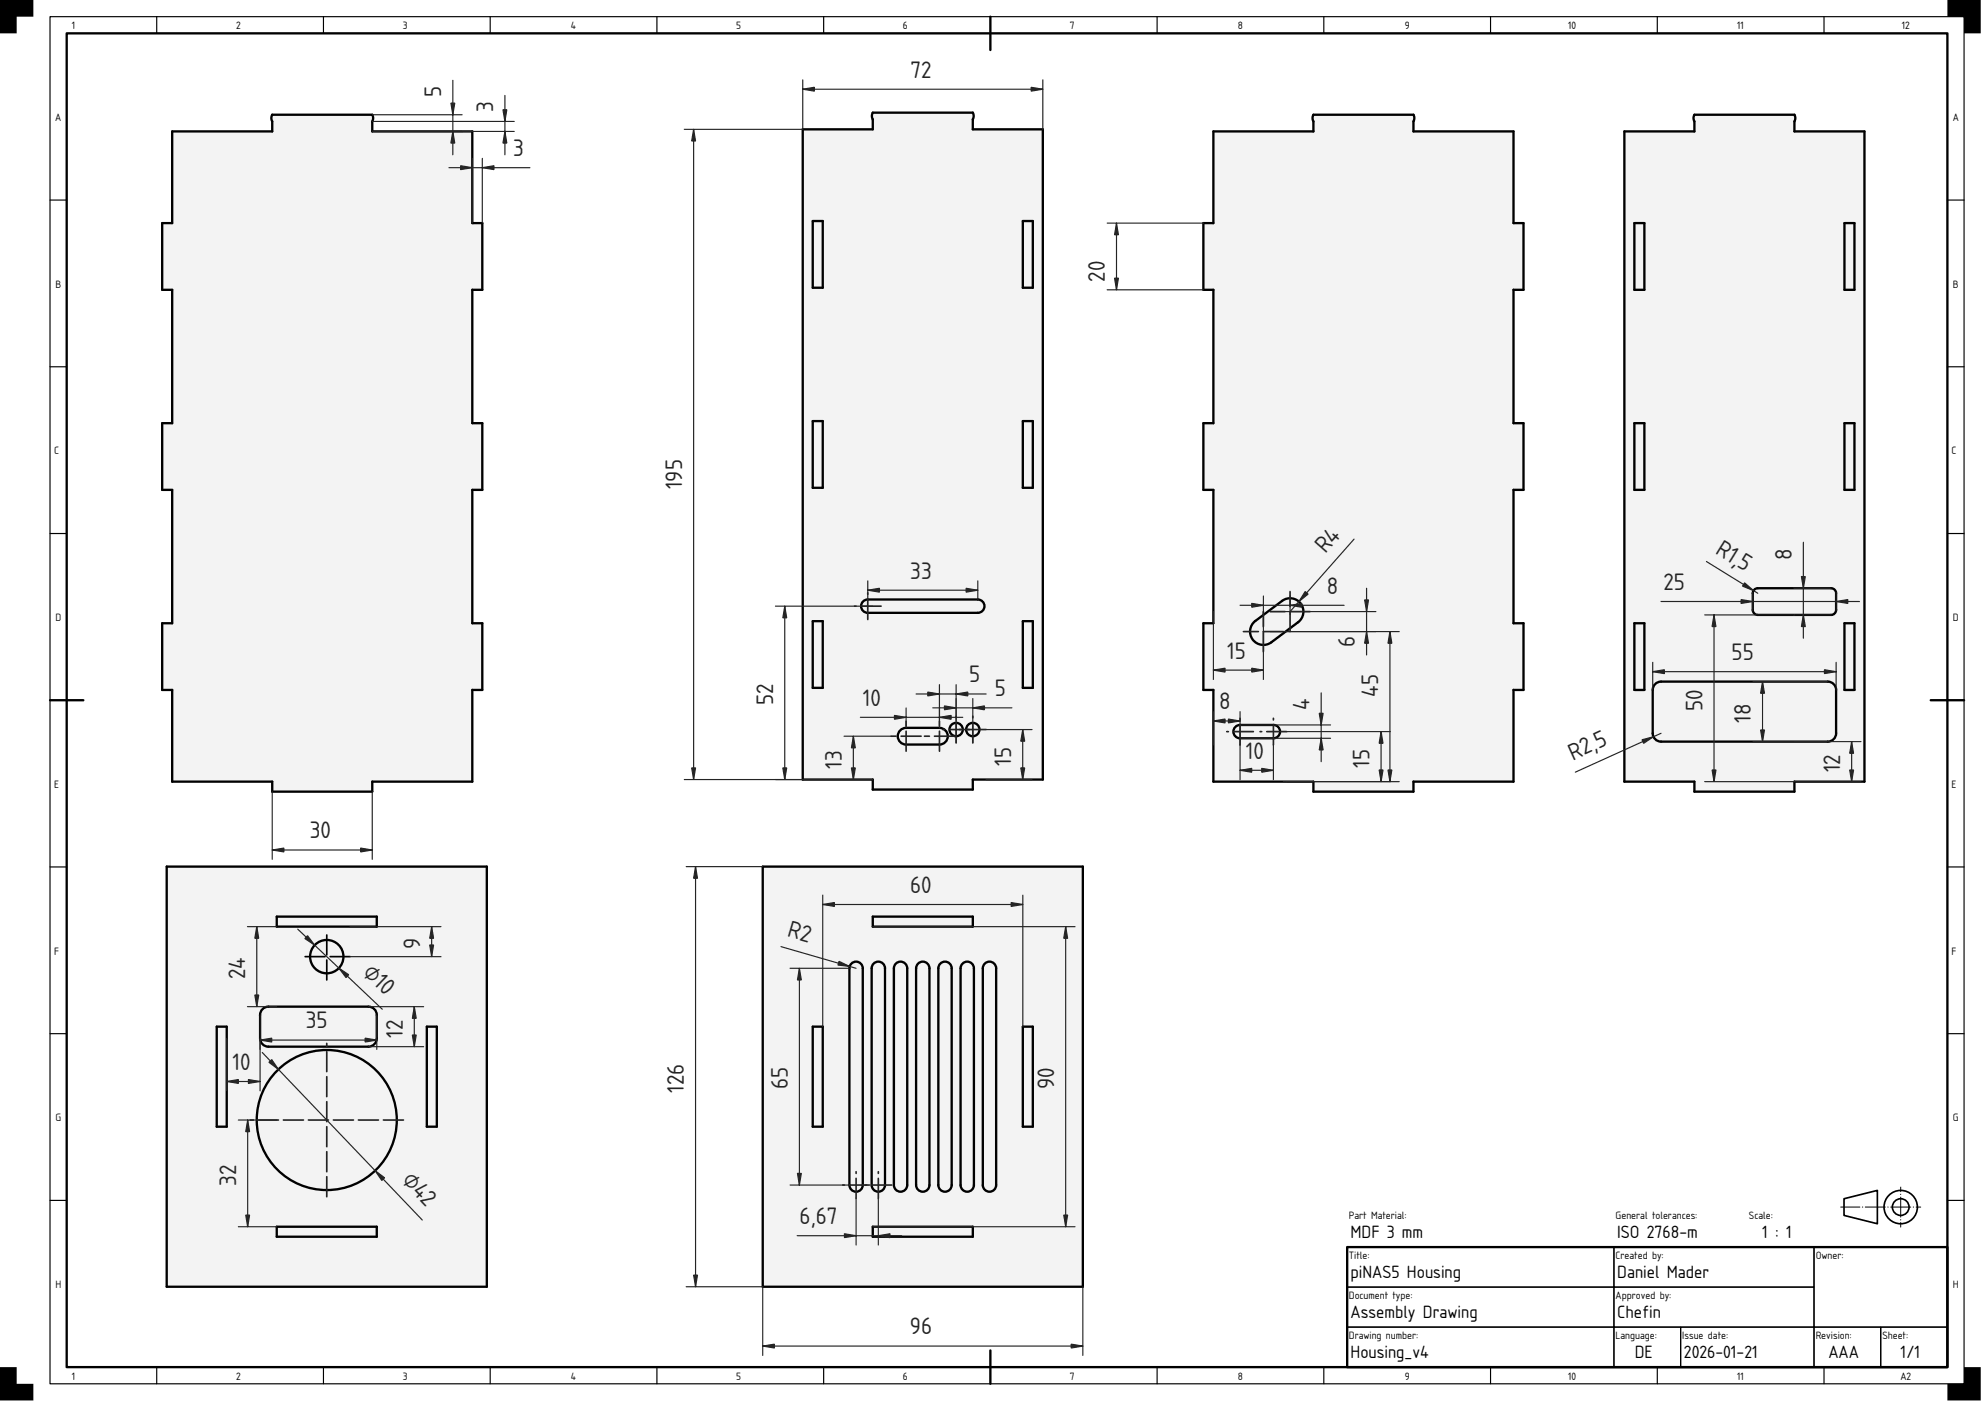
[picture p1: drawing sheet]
<svg xmlns="http://www.w3.org/2000/svg" width="594mm" height="420mm" viewBox="0 0 594 420" stroke-linecap="round" stroke-linejoin="round" font-family="sans-serif">
<path d="M20 10h564v400h-564zM297 5v10M15 210h10M579 210h10M404 374h180v36h-180zM297 405v10" fill="none" stroke="#000" stroke-width=".7"/>
<g fill="none" stroke="#000" stroke-width=".35">
<path d="M15 5h574v410h-574zM47 5v5M97 5v5M147 5v5M197 5v5M247 5v5M347 5v5M397 5v5M447 5v5M497 5v5M547 5v5M15 60h5"/>
<path d="M584 60h5M15 110h5M584 110h5M15 160h5M584 160h5M15 260h5M584 260h5M15 310h5M584 310h5M15 360h5M404 374h80v12h-80zM484 374h60v12h-60z"/>
<path d="M544 374h40v24h-40zM584 360h5M404 398h80v12h-80zM404 386h80v12h-80zM484 398h20v12h-20zM484 386h60v12h-60zM504 398h40v12h-40zM544 398h20v12h-20zM564 398h20v12h-20zM47 410v5M97 410v5M147 410v5"/>
<path d="M197 410v5M247 410v5M347 410v5M397 410v5M447 410v5M497 410v5M547 410v5"/>
</g>
<path d="M0 0h10v5h-5v5h-5zM584 0h10v10h-5v-5h-5zM0 410h5v5h5v5h-10zM584 415h5v-5h5v10h-10z" fill="#000"/>
<g fill="none" stroke="#000" stroke-width=".5">
<path d="M553 359.5l10-2.5v10l-10-2.5z"/>
<circle cx="570" cy="362" r="5"/>
<circle cx="570" cy="362" r="2.5"/>
</g>
<path d="M552 362h24" fill="none" stroke="#000" stroke-width=".3" stroke-dasharray="6 .8 .1 .8" stroke-dashoffset=".3"/>
<path d="M570 368v-12" fill="none" stroke="#000" stroke-width=".3" stroke-dasharray="6 .8 .1 .8" stroke-dashoffset="4.6"/>
<g fill="#f1f3f5">
<path d="M240.7 38.8h21v-3l-.2-1.2 .2-.8h30l.3 .8-.3 1.2v3h21v195h-21v3h-30v-3h-21z" fill-rule="evenodd"/>
<path d="M258.8 180.4l1.4-.6h33a2 2 0 0 1 2 2 2 2 0 0 1-2 2h-33a2 2 0 0 1-1.8-1.2 2 2 0 0 1 .4-2.2z" fill-rule="evenodd"/>
<path d="M260.2 179.8h33a2 2 0 0 1 2 2 2 2 0 0 1-2 2h-33z" fill-rule="evenodd"/>
<path d="M270.2 218.8l1.5-.5h10l1.5 .5h1.5a2 2 0 0 1 2-2 2 2 0 0 1 2 2h1a2 2 0 0 1 2.9-1.8 2 2 0 0 1 .4 3.3 2 2 0 0 1-3.2-1l-.1-.5h-1a2 2 0 0 1-2 2 2 2 0 0 1-2-2h-1.5a2.5 2.5 0 0 1 .9 2.8 2.5 2.5 0 0 1-2.4 1.7h-10a2.5 2.5 0 0 1-2.3-1.7 2.5 2.5 0 0 1 .8-2.8z" fill-rule="evenodd"/>
<path d="M306.7 66.3h3v20h-3z" fill-rule="evenodd"/>
<path d="M243.7 66.3h3v20h-3z" fill-rule="evenodd"/>
<path d="M243.7 126.3h3v20h-3z" fill-rule="evenodd"/>
<path d="M243.7 186.3h3v20h-3z" fill-rule="evenodd"/>
<path d="M306.7 126.3h3v20h-3z" fill-rule="evenodd"/>
<path d="M306.7 186.3h3v20h-3z" fill-rule="evenodd"/>
<path d="M271.7 218.3h10v5h-10z" fill-rule="evenodd"/>
<path d="M281.7 218.3a2.5 2.5 0 0 1 2.5 2.5h-2.5z" fill-rule="evenodd"/>
<path d="M281.7 220.8h2.5a2.5 2.5 0 0 1-2.5 2.5z" fill-rule="evenodd"/>
<path d="M270.2 218.8l1.5-.5v2.5h-2.5a2.5 2.5 0 0 1 1-2z" fill-rule="evenodd"/>
<path d="M269.2 220.8h2.5v2.5a2.5 2.5 0 0 1-2.5-2.5z" fill-rule="evenodd"/>
<path d="M291.7 218.8h2a2 2 0 0 1-2 2z" fill-rule="evenodd"/>
<path d="M284.7 218.8h2v2a2 2 0 0 1-2-2z" fill-rule="evenodd"/>
<path d="M291.7 216.8a2 2 0 0 1 2 2h-2z" fill-rule="evenodd"/>
<path d="M289.7 218.8h2v2a2 2 0 0 1-2-2z" fill-rule="evenodd"/>
<path d="M258.8 180.4l1.4-.6v2h-2z" fill-rule="evenodd"/>
<path d="M285.3 217.4l1.4-.6v2h-2z" fill-rule="evenodd"/>
<path d="M286.7 218.8h2a2 2 0 0 1-2 2z" fill-rule="evenodd"/>
<path d="M286.7 216.8a2 2 0 0 1 2 2h-2z" fill-rule="evenodd"/>
<path d="M258.2 181.8h2v2a2 2 0 0 1-2-2z" fill-rule="evenodd"/>
<path d="M290.3 217.4l1.4-.6v2h-2z" fill-rule="evenodd"/>
</g>
<g fill="none" stroke="#000" stroke-width=".7">
<path d="M240.7 38.8h21v-3l-.2-1.2 .2-.8h30l.3 .8-.3 1.2v3h21v195h-21v3h-30v-3h-21zM243.7 66.3h3v20h-3zM306.7 66.3h3v20h-3zM243.7 126.3h3v20h-3zM306.7 126.3h3v20h-3zM243.7 186.3h3v20h-3zM258.8 180.4l1.4-.6h33a2 2 0 0 1 2 2 2 2 0 0 1-2 2h-33a2 2 0 0 1-1.8-1.2 2 2 0 0 1 .4-2.2zM306.7 186.3h3v20h-3zM269.8 219.2a2.5 2.5 0 0 1 1.9-.9h10a2.5 2.5 0 0 1 2.5 2.5 2.5 2.5 0 0 1-2.5 2.5h-10a2.5 2.5 0 0 1-2.2-1.4 2.5 2.5 0 0 1 .3-2.7z"/>
<circle cx="286.7" cy="218.8" r="2"/>
<circle cx="291.7" cy="218.8" r="2"/>
</g>
<path d="M260.2 185.8v-8M264.2 181.8h-8M290.7 218.8h-8M295.7 218.8h-8M271.7 225.3v-9M276.2 220.8h-9M281.7 225.3v-9M286.2 220.8h-9M286.7 222.8v-8M291.7 222.8v-8" fill="none" stroke="#212529" stroke-width=".5" stroke-dasharray="6 1.5"/>
<g fill="none" stroke="#212529" stroke-width=".35">
<path d="M208 38.8v195M240.7 24v14.8h-35.5M240.7 26.8h72M312.7 24v14.8M260.2 177h33M260.2 174.2v5.6M293.2 174.2v5.6M232.5 181.8h29.2M235.3 181.8v52M258 215.1h30.7M271.7 212.3v6M274.7 208.1h21"/>
<path d="M279.7 212.3h23.8M281.7 205.3v13M286.7 205.3v17.5M291.7 209.5v13.3M295.7 218.8h13.8M306.7 218.8v15M205.2 233.8h56.5M253.1 220.8h14.1M255.9 220.8v13M295.7 233.8h13.8"/>
</g>
<g fill="#212529" stroke="#212529" stroke-width=".35">
<path d="M208 38.8l.6 3.5h-1.2z"/>
<path d="M207.4 230.3h1.2l-.6 3.5z"/>
<path d="M309.2 26.2l3.5 .6-3.5 .5z"/>
<path d="M240.7 26.8l3.5-.6v1.1z"/>
<path d="M291.7 212.3l3.5-.6v1.2z"/>
<path d="M283.2 211.7l3.5 .6-3.5 .6z"/>
<path d="M306.7 218.8l.6 3.5h-1.2z"/>
<path d="M306.1 230.3h1.2l-.6 3.5z"/>
<path d="M235.3 181.8l.6 3.5h-1.1z"/>
<path d="M234.8 230.3h1.1l-.6 3.5z"/>
<path d="M260.2 177l3.5-.6v1.2z"/>
<path d="M289.7 176.4l3.5 .6-3.5 .6z"/>
<path d="M281.7 215.1l3.5-.6v1.2z"/>
<path d="M268.2 214.5l3.5 .6-3.5 .6z"/>
<path d="M255.9 220.8l.6 3.5h-1.2z"/>
<path d="M255.3 230.3h1.2l-.6 3.5z"/>
<path d="M286.7 208.1l3.5-.6v1.2z"/>
<path d="M278.2 207.5l3.5 .6-3.5 .6z"/>
</g>
<g fill="#f1f3f5">
<path d="M228.7 259.9h96v126h-96z" fill-rule="evenodd"/>
<path d="M255.3 289a2 2 0 0 1 2.2-.5 2 2 0 0 1 1.2 1.9v65h2.7v-65a2 2 0 0 1 2-2 2 2 0 0 1 2 2v65a2 2 0 0 1-2 2 2 2 0 0 1-2-2h-2.7a2 2 0 0 1-2 2 2 2 0 0 1-2-2v-65z" fill-rule="evenodd"/>
<path d="M295.3 289a2 2 0 0 1 2.2-.5 2 2 0 0 1 1.2 1.9v65a2 2 0 0 1-2 2 2 2 0 0 1-2-2v-65z" fill-rule="evenodd"/>
<path d="M282 289a2 2 0 0 1 2.2-.5 2 2 0 0 1 1.2 1.9v65a2 2 0 0 1-2 2 2 2 0 0 1-2-2v-65z" fill-rule="evenodd"/>
<path d="M268.6 289a2 2 0 0 1 2.2-.5 2 2 0 0 1 1.3 1.9v65a2 2 0 0 1-2 2 2 2 0 0 1-2-2v-65z" fill-rule="evenodd"/>
<path d="M275.3 289a2 2 0 0 1 2.2-.5 2 2 0 0 1 1.2 1.9v65a2 2 0 0 1-2 2 2 2 0 0 1-2-2v-65z" fill-rule="evenodd"/>
<path d="M288.6 289a2 2 0 0 1 2.2-.5 2 2 0 0 1 1.3 1.9v65a2 2 0 0 1-2 2 2 2 0 0 1-2-2v-65z" fill-rule="evenodd"/>
<path d="M255.3 289a2 2 0 0 1 2.2-.5 2 2 0 0 1 1.2 1.9v65h-4v-65z" fill-rule="evenodd"/>
<path d="M262 289a2 2 0 0 1 2.2-.5 2 2 0 0 1 1.2 1.9v65h-4v-65z" fill-rule="evenodd"/>
<path d="M261.7 367.9h30v3h-30z" fill-rule="evenodd"/>
<path d="M261.7 274.9h30v3h-30z" fill-rule="evenodd"/>
<path d="M306.7 307.9h3v30h-3z" fill-rule="evenodd"/>
<path d="M243.7 307.9h3v30h-3z" fill-rule="evenodd"/>
<path d="M261.4 355.4h2v2a2 2 0 0 1-2-2z" fill-rule="evenodd"/>
<path d="M263.4 355.4h2a2 2 0 0 1-2 2z" fill-rule="evenodd"/>
<path d="M254.7 355.4h2v2a2 2 0 0 1-2-2z" fill-rule="evenodd"/>
<path d="M256.7 355.4h2a2 2 0 0 1-2 2z" fill-rule="evenodd"/>
</g>
<path d="M228.7 259.9h96v126h-96zM261.7 274.9h30v3h-30zM255.3 289a2 2 0 0 1 2.2-.5 2 2 0 0 1 1.2 1.9v65a2 2 0 0 1-2 2 2 2 0 0 1-2-2v-65zM262 289a2 2 0 0 1 2.2-.5 2 2 0 0 1 1.2 1.9v65a2 2 0 0 1-2 2 2 2 0 0 1-2-2v-65zM268.6 289a2 2 0 0 1 2.2-.5 2 2 0 0 1 1.3 1.9v65a2 2 0 0 1-2 2 2 2 0 0 1-2-2v-65zM275.3 289a2 2 0 0 1 2.2-.5 2 2 0 0 1 1.2 1.9v65a2 2 0 0 1-2 2 2 2 0 0 1-2-2v-65zM282 289a2 2 0 0 1 2.2-.5 2 2 0 0 1 1.2 1.9v65a2 2 0 0 1-2 2 2 2 0 0 1-2-2v-65zM288.6 289a2 2 0 0 1 2.2-.5 2 2 0 0 1 1.3 1.9v65a2 2 0 0 1-2 2 2 2 0 0 1-2-2v-65zM295.3 289a2 2 0 0 1 2.2-.5 2 2 0 0 1 1.2 1.9v65a2 2 0 0 1-2 2 2 2 0 0 1-2-2v-65zM243.7 307.9h3v30h-3zM306.7 307.9h3v30h-3zM261.7 367.9h30v3h-30z" fill="none" stroke="#000" stroke-width=".7"/>
<path d="M256.7 359.4v-8M260.7 355.4h-8M263.4 359.4v-8M267.4 355.4h-8" fill="none" stroke="#212529" stroke-width=".5" stroke-dasharray="6 1.5"/>
<g fill="none" stroke="#212529" stroke-width=".35">
<path d="M205.8 259.9h22.9M208.6 259.9v126M246.7 271.3h60M246.7 268.5v39.4M261.7 277.9h60.7M306.7 268.5v39.4M319.6 277.9v90M234.2 283.9l22.5 6.5M236.9 290.4h17.8M239.7 290.4v65M236.9 355.4h17.8M256.7 359.4v14"/>
<path d="M263.4 359.4v14M239.1 370.6h31.3M261.7 367.9h60.7M205.8 385.9h22.9v20.6M324.7 385.9v20.6M228.7 403.7h96"/>
</g>
<g fill="#212529" stroke="#212529" stroke-width=".35">
<path d="M228.7 403.7l3.5-.6v1.2z"/>
<path d="M321.2 403.1l3.5 .6-3.5 .6z"/>
<path d="M208.6 259.9l.6 3.5h-1.2z"/>
<path d="M208 382.4h1.2l-.6 3.5z"/>
<path d="M303.2 270.7l3.5 .6-3.5 .5z"/>
<path d="M246.7 271.3l3.5-.6v1.1z"/>
<path d="M319.6 277.9l.6 3.5h-1.2z"/>
<path d="M319 364.4h1.2l-.6 3.5z"/>
<path d="M251.6 288.3l3.2 1.5-3.5-.4z"/>
<path d="M239.1 351.9h1.2l-.6 3.5z"/>
<path d="M239.7 290.4l.6 3.5h-1.2z"/>
<path d="M263.4 370.6l3.5-.6v1.2z"/>
<path d="M253.2 370l3.5 .6-3.5 .6z"/>
</g>
<g fill="#f1f3f5">
<path d="M363.9 39.4h30v-3l-.3-1.2 .3-.8h30l.2 .8-.2 1.2v3h30v27.5h3v20h-3v40h3v20h-3v40h3v20h-3v27.5h-30v3h-30v-3h-30v-27.5h-3v-20h3v-40h-3v-20h3v-40h-3v-20h3z" fill-rule="evenodd"/>
<path d="M376 186.6l8.5-6.4a4 4 0 0 1 5.6 .8 4 4 0 0 1-.8 5.6l-8 6a4 4 0 0 1-5.4-.5 4 4 0 0 1 .1-5.5z" fill-rule="evenodd"/>
<path d="M378.9 184.4l6-4.5 2-.5v9l-6.1 4.5-1.9 .5z" fill-rule="evenodd"/>
<path d="M370.5 218l1.4-.6h10a2 2 0 0 1 2 2 2 2 0 0 1-2 2h-10a2 2 0 0 1-1.9-1.2 2 2 0 0 1 .5-2.2z" fill-rule="evenodd"/>
<path d="M371.9 217.4h10v4h-10z" fill-rule="evenodd"/>
<path d="M376 186.6l2.9-2.2v5h-4l.2-1.2z" fill-rule="evenodd"/>
<path d="M386.9 183.4h4l-.4 1.8a8.2 8.2 0 0 1-3.6 3.2z" fill-rule="evenodd"/>
<path d="M374.9 189.4h4v4a4 4 0 0 1-4-4z" fill-rule="evenodd"/>
<path d="M386.9 179.4a4 4 0 0 1 4 4h-4z" fill-rule="evenodd"/>
<path d="M369.9 219.4h2v2a2 2 0 0 1-2-2z" fill-rule="evenodd"/>
<path d="M370.5 218l1.4-.6v2h-2z" fill-rule="evenodd"/>
<path d="M381.9 219.4h2a2 2 0 0 1-2 2z" fill-rule="evenodd"/>
<path d="M381.9 217.4a2 2 0 0 1 2 2h-2z" fill-rule="evenodd"/>
</g>
<path d="M363.9 39.4h30v-3l-.3-.8 .3-1.2h30l.2 .8-.2 1.2v3h30v27.5h3v20h-3v40h3v20h-3v40h3v20h-3v27.5h-30v3h-30v-3h-30v-27.5h-3v-20h3v-40h-3v-20h3v-40h-3v-20h3zM375.9 186.8l8.6-6.6a4 4 0 0 1 5.6 .8 4 4 0 0 1-.8 5.6l-8 6a4 4 0 0 1-5.4-.5 4 4 0 0 1 0-5.3zM370.5 218l1.4-.6h10a2 2 0 0 1 2 2 2 2 0 0 1-2 2h-10a2 2 0 0 1-1.9-1.2 2 2 0 0 1 .5-2.2z" fill="none" stroke="#000" stroke-width=".7"/>
<path d="M378.9 195.4v-12M384.9 189.4h-12M386.9 189.4v-12M392.9 183.4h-12M375.9 219.4h-8M385.9 219.4h-8M371.9 223.4v-8M381.9 223.4v-8" fill="none" stroke="#212529" stroke-width=".5" stroke-dasharray="6 1.5"/>
<g fill="none" stroke="#212529" stroke-width=".35">
<path d="M332 66.9h28.9M334.8 66.9v20M332 86.9h28.9M378.9 178.7v25.1M386.9 178.7v5.6M406.1 161.7l-19.2 21.7M409.8 176.4v20M363.9 183.4v20.4M371.9 181.5h31.2M380.9 189.4h38.7M380.9 183.4h31.7M416.8 189.4v45"/>
<path d="M363.9 201h15M363.9 213.4v10M363.9 216.2h8M371.9 213.4v20.4M371.9 217.4h27.1M385.9 219.4h31.1M396.2 207.8v20.6M414.2 219.4v15M371.9 231h10M371.9 221.4h27.1M381.9 223.4v10.4M384.9 234.4h34.7"/>
</g>
<g fill="#212529" stroke="#212529" stroke-width=".35">
<path d="M334.2 83.4h1.2l-.6 3.5z"/>
<path d="M334.8 66.9l.6 3.5h-1.2z"/>
<path d="M371.9 231l3.5-.6v1.2z"/>
<path d="M378.4 230.4l3.5 .6-3.5 .6z"/>
<path d="M395.6 213.9h1.2l-.6 3.5z"/>
<path d="M396.2 221.4l.6 3.5h-1.2z"/>
<path d="M414.2 219.4l.6 3.5h-1.2z"/>
<path d="M413.6 230.9h1.2l-.6 3.5z"/>
<path d="M416.8 189.4l.6 3.5h-1.2z"/>
<path d="M416.2 230.9h1.2l-.6 3.5z"/>
<path d="M409.2 179.9h1.2l-.6 3.5z"/>
<path d="M409.8 189.4l.6 3.5h-1.2z"/>
<path d="M386.9 181.5l3.5-.6v1.2z"/>
<path d="M375.4 180.9l3.5 .6-3.5 .6z"/>
<path d="M375.4 200.4l3.5 .6-3.5 .6z"/>
<path d="M363.9 201l3.5-.6v1.2z"/>
<path d="M363.9 216.2l3.5-.6v1.2z"/>
<path d="M368.4 215.6l3.5 .6-3.5 .6z"/>
<path d="M391.4 177.4l.9 .8-2.8 2.2z"/>
</g>
<g fill="#f1f3f5">
<path d="M487.1 39.4h21v-3l-.2-.8 .2-1.2h30l.3 1.2-.3 .8v3h21v195h-21v3h-30v-3h-21z" fill-rule="evenodd"/>
<path d="M496.2 205.3a2.5 2.5 0 0 1 1.9-.9h50a2.5 2.5 0 0 1 2.5 2.5v13a2.5 2.5 0 0 1-2.5 2.5h-50a2.5 2.5 0 0 1-2.5-2.5v-13z" fill-rule="evenodd"/>
<path d="M526.2 176.7l.9-.3h22a1.5 1.5 0 0 1 1.5 1.5v5a1.5 1.5 0 0 1-1.5 1.5h-22a1.5 1.5 0 0 1-1.5-1.5v-5z" fill-rule="evenodd"/>
<path d="M490.1 186.9h3v20h-3z" fill-rule="evenodd"/>
<path d="M490.1 126.9h3v20h-3z" fill-rule="evenodd"/>
<path d="M490.1 66.9h3v20h-3z" fill-rule="evenodd"/>
<path d="M553.1 186.9h3v20h-3z" fill-rule="evenodd"/>
<path d="M553.1 126.9h3v20h-3z" fill-rule="evenodd"/>
<path d="M553.1 66.9h3v20h-3z" fill-rule="evenodd"/>
</g>
<path d="M487.1 39.4h21v-3l-.2-.8 .2-1.2h30l.3 1.2-.3 .8v3h21v195h-21v3h-30v-3h-21zM490.1 66.9h3v20h-3zM553.1 66.9h3v20h-3zM490.1 126.9h3v20h-3zM553.1 126.9h3v20h-3zM526.2 176.7l.9-.3h22a1.5 1.5 0 0 1 1.5 1.5v5a1.5 1.5 0 0 1-1.5 1.5h-22a1.5 1.5 0 0 1-1.5-1.5v-5zM490.1 186.9h3v20h-3zM553.1 186.9h3v20h-3zM496.6 205l1.5-.6h50a2.5 2.5 0 0 1 2.5 2.5v13a2.5 2.5 0 0 1-2.5 2.5h-50a2.5 2.5 0 0 1-2.5-2.5v-13a2.5 2.5 0 0 1 1-1.9z" fill="none" stroke="#000" stroke-width=".7"/>
<g fill="none" stroke="#212529" stroke-width=".35">
<path d="M511.7 168.4l15.4 9.5M525.6 177.6v5.6M538 176.4h11.1M540.8 162.6v28.8M550.6 177.6v5.6M495.6 198.6v8.3M498.1 180.4h59.5M511.2 184.4h37.9M514 184.4v50M550.6 198.6v8.3M495.6 201.4h55M498.1 219.9l-25.7 11.7"/>
<path d="M525.8 204.4h22.3M528.6 204.4v18M511.2 234.4h46.9M525.8 222.4h32.3M555.3 222.4v12"/>
</g>
<g fill="#212529" stroke="#212529" stroke-width=".35">
<path d="M547.1 200.8l3.5 .6-3.5 .6z"/>
<path d="M495.6 201.4l3.5-.6v1.2z"/>
<path d="M528.6 204.4l.5 3.5h-1.1z"/>
<path d="M528 218.9h1.1l-.5 3.5z"/>
<path d="M540.2 172.9h1.2l-.6 3.5z"/>
<path d="M540.8 184.4l.6 3.5h-1.2z"/>
<path d="M550.6 180.4l3.5-.6v1.2z"/>
<path d="M522.1 179.8l3.5 .6-3.5 .6z"/>
<path d="M523.2 174.8l2.7 2.3-3.3-1.3z"/>
<path d="M555.3 222.4l.6 3.5h-1.2z"/>
<path d="M554.7 230.9h1.2l-.6 3.5z"/>
<path d="M514 184.4l.6 3.5h-1.2z"/>
<path d="M513.4 230.9h1.2l-.6 3.5z"/>
<path d="M492.4 221.9l3.5-1-3 2z"/>
</g>
<path d="M51.6 39.4h30v-3l-.2-1.2 .2-.8h30l.3 .8-.3 1.2v3h30v27.5h3v20h-3v40h3v20h-3v40h3v20h-3v27.5h-30v3h-30v-3h-30v-27.5h-3v-20h3v-40h-3v-20h3v-40h-3v-20h3z" fill-rule="evenodd" fill="#f1f3f5"/>
<path d="M51.6 39.4h30v-3l-.2-1.2 .2-.8h30l.3 .8-.3 1.2v3h30v27.5h3v20h-3v40h3v20h-3v40h3v20h-3v27.5h-30v3h-30v-3h-30v-27.5h-3v-20h3v-40h-3v-20h3v-40h-3v-20h3z" fill="none" stroke="#000" stroke-width=".7"/>
<path d="M111.6 36.4h42.6M111.6 39.4h42.6M111.6 34.4h27M135.8 24.1v22.3M151.4 28.6v17.8M134.6 50.3h24.3M141.6 47.5v19.4M144.6 47.5v19.4M81.6 237.4v20.3M111.6 237.4v20.3M81.6 254.9h30" fill="none" stroke="#212529" stroke-width=".35"/>
<g fill="#212529" stroke="#212529" stroke-width=".35">
<path d="M150.8 32.9h1.2l-.6 3.5z"/>
<path d="M151.4 39.4l.6 3.5h-1.2z"/>
<path d="M138.1 49.7l3.5 .6-3.5 .6z"/>
<path d="M144.6 50.3l3.5-.6v1.2z"/>
<path d="M135.2 30.9h1.2l-.6 3.5z"/>
<path d="M135.8 39.4l.6 3.5h-1.2z"/>
<path d="M108.1 254.3l3.5 .6-3.5 .6z"/>
<path d="M81.6 254.9l3.5-.6v1.2z"/>
</g>
<g fill="#f1f3f5">
<path d="M50 259.9h96v126h-96z" fill-rule="evenodd"/>
<path d="M78.9 302.4l1.6-.5h30a2.5 2.5 0 0 1 2.5 2.5v7a2.5 2.5 0 0 1-2.5 2.5h-12.5v1a21 21 0 0 1 18.5 31 21 21 0 0 1-36.1 1.5 21 21 0 0 1 15.8-32.4l1.8-.1v-1h-17.5a2.5 2.5 0 0 1-2.5-2.5v-7a2.5 2.5 0 0 1 .9-2z" fill-rule="evenodd"/>
<path d="M78.9 302.4l1.6-.5h30a2.5 2.5 0 0 1 2.5 2.5v7a2.5 2.5 0 0 1-2.5 2.5h-30a2.5 2.5 0 0 1-2.5-2.5v-7a2.5 2.5 0 0 1 .9-2z" fill-rule="evenodd"/>
<path d="M98 335.9h21a21 21 0 0 1-21 21z" fill-rule="evenodd"/>
<path d="M77 335.9h21v21a21 21 0 0 1-21-21z" fill-rule="evenodd"/>
<path d="M82.6 321.7a20.9 20.9 0 0 1 15.4-6.8v21h-21a20.9 20.9 0 0 1 5.6-14.2z" fill-rule="evenodd"/>
<path d="M98 314.9a21 21 0 0 1 21 21h-21z" fill-rule="evenodd"/>
<path d="M83 367.9h30v3h-30z" fill-rule="evenodd"/>
<path d="M128 307.9h3v30h-3z" fill-rule="evenodd"/>
<path d="M65 307.9h3v30h-3z" fill-rule="evenodd"/>
<path d="M83 274.9h30v3h-30z" fill-rule="evenodd"/>
<path d="M93 286.9h5v5a5 5 0 0 1-5-5z" fill-rule="evenodd"/>
<path d="M94.8 283.1a5 5 0 0 1 3.2-1.2v5h-5a5 5 0 0 1 1.8-3.8z" fill-rule="evenodd"/>
<path d="M98 286.9h5a5 5 0 0 1-5 5z" fill-rule="evenodd"/>
<path d="M98 281.9a5 5 0 0 1 5 5h-5z" fill-rule="evenodd"/>
<circle cx="98" cy="286.9" r="5"/>
</g>
<g fill="none" stroke="#000" stroke-width=".7">
<path d="M50 259.9h96v126h-96zM83 274.9h30v3h-30zM65 307.9h3v30h-3zM78.9 302.4l1.6-.5h30a2.5 2.5 0 0 1 2.5 2.5v7a2.5 2.5 0 0 1-2.5 2.5h-30a2.5 2.5 0 0 1-2.5-2.5v-7a2.5 2.5 0 0 1 .9-2zM128 307.9h3v30h-3zM83 367.9h30v3h-30z"/>
<circle cx="98" cy="286.9" r="5"/>
<circle cx="98" cy="335.9" r="21"/>
</g>
<path d="M121 335.9h-46M98 358.9v-46" fill="none" stroke="#212529" stroke-width=".5" stroke-dasharray="6 1.5"/>
<path d="M98 293.9v-14M105 286.9h-14" fill="none" stroke="#000" stroke-width=".5" stroke-dasharray="6 1.5"/>
<g fill="none" stroke="#212529" stroke-width=".35">
<path d="M74.2 277.9h8.8M77 277.9v24M89.3 278.6l25.3 24.1M105 277.9h27.2M129.4 277.9v9M105 286.9h27.2M68 311.4v15.7M74.2 301.9h8.8M78 311.9h35M78 304.4v22.7M78.7 315.6l47.9 50.3M110.5 301.9h16.5"/>
<path d="M110.5 313.9h16.5M113 304.4v10.3M124.2 301.9v12M68 324.3h10M71.5 335.9h11.5M74.3 335.9v32M71.5 367.9h11.5"/>
</g>
<g fill="#212529" stroke="#212529" stroke-width=".35">
<path d="M112.5 351.1l2.8 2.1-.8 .8z"/>
<path d="M80.6 318.6l.9-.8 2 2.9z"/>
<path d="M101.6 290.3l3 2-.8 .9z"/>
<path d="M92.2 280.6l2.2 2.9-3-2z"/>
<path d="M109.5 311.3l3.5 .6-3.5 .6z"/>
<path d="M78 311.9l3.5-.6v1.2z"/>
<path d="M124.2 301.9l.6 3.5h-1.1z"/>
<path d="M123.7 310.4h1.1l-.6 3.5z"/>
<path d="M77 277.9l.6 3.5h-1.2z"/>
<path d="M76.4 298.4h1.2l-.6 3.5z"/>
<path d="M74.3 335.9l.6 3.5h-1.2z"/>
<path d="M73.7 364.4h1.2l-.6 3.5z"/>
<path d="M68 324.3l3.5-.5v1.1z"/>
<path d="M74.5 323.8l3.5 .5-3.5 .6z"/>
<path d="M129.4 277.9l.6 3.5h-1.1z"/>
<path d="M128.9 283.4h1.1l-.6 3.5z"/>
</g>
<g font-size="6.7" fill="#212529">
<text x="273" y="23.3">72</text>
<text x="132.3" y="29.2" transform="rotate(-90 132.3 29.2)">5</text>
<text x="147.9" y="33.6" transform="rotate(-90 147.9 33.6)">3</text>
<text x="153.9" y="46.8">3</text>
<text x="331.3" y="84.5" transform="rotate(-90 331.3 84.5)">20</text>
<text x="204.5" y="146.7" transform="rotate(-90 204.5 146.7)">195</text>
<text x="397.5" y="166.1" transform="rotate(-49 397.5 166.1)">R4</text>
<text x="514.2" y="165.8" transform="rotate(32 514.2 165.8)">R1,5</text>
<text x="537.3" y="167.8" transform="rotate(-90 537.3 167.8)">8</text>
<text x="273" y="173.5">33</text>
<text x="397.9" y="178.1">8</text>
<text x="498.9" y="176.9">25</text>
<text x="368" y="197.5">15</text>
<text x="406.3" y="194" transform="rotate(-90 406.3 194)">6</text>
<text x="519.3" y="198">55</text>
<text x="290.6" y="204.6">5</text>
<text x="298.4" y="208.8">5</text>
<text x="413.3" y="209" transform="rotate(-90 413.3 209)">45</text>
<text x="231.9" y="211.5" transform="rotate(-90 231.9 211.5)">52</text>
<text x="258.8" y="211.6">10</text>
<text x="365.7" y="212.7">8</text>
<text x="392.7" y="213.1" transform="rotate(-90 392.7 213.1)">4</text>
<text x="510.5" y="213.2" transform="rotate(-90 510.5 213.2)">50</text>
<text x="525.1" y="216.8" transform="rotate(-90 525.1 216.8)">18</text>
<text x="373.6" y="227.5">10</text>
<text x="252.4" y="230.6" transform="rotate(-90 252.4 230.6)">13</text>
<text x="303.2" y="229.6" transform="rotate(-90 303.2 229.6)">15</text>
<text x="410.7" y="230.3" transform="rotate(-90 410.7 230.3)">15</text>
<text x="471.7" y="228.1" transform="rotate(-24 471.7 228.1)">R2,5</text>
<text x="551.8" y="231.7" transform="rotate(-90 551.8 231.7)">12</text>
<text x="92.9" y="251.4">30</text>
<text x="273" y="267.8">60</text>
<text x="235.9" y="280.8" transform="rotate(16 235.9 280.8)">R2</text>
<text x="126" y="284.6" transform="rotate(-90 126 284.6)">9</text>
<text x="73.5" y="293.7" transform="rotate(-90 73.5 293.7)">24</text>
<text x="108.5" y="292.1" transform="rotate(43 108.5 292.1)">⌀10</text>
<text x="91.7" y="308.4">35</text>
<text x="120.8" y="311.1" transform="rotate(-90 120.8 311.1)">12</text>
<text x="69.7" y="320.9">10</text>
<text x="205.1" y="327.8" transform="rotate(-90 205.1 327.8)">126</text>
<text x="236.2" y="326.7" transform="rotate(-90 236.2 326.7)">65</text>
<text x="316.1" y="326.7" transform="rotate(-90 316.1 326.7)">90</text>
<text x="70.8" y="355.6" transform="rotate(-90 70.8 355.6)">32</text>
<text x="120.3" y="354.2" transform="rotate(46 120.3 354.2)">⌀42</text>
<text x="239.8" y="367.1">6,67</text>
<text x="272.9" y="400.2">96</text>
</g>
<g font-size="5">
<text x="405" y="371.2">MDF 3 mm</text>
<text x="485" y="371.2">ISO 2768-m</text>
<text x="528.5" y="371.2">1 : 1</text>
<text x="405" y="383.2">piNAS5 Housing</text>
<text x="485" y="383.2">Daniel Mader</text>
<text x="405" y="395.2">Assembly Drawing</text>
<text x="485" y="395.2">Chefin</text>
<text x="405" y="407.2">Housing_v4</text>
<text x="490.2" y="407.2">DE</text>
<text x="505" y="407.2">2026-01-21</text>
<text x="548.3" y="407.2">AAA</text>
<text x="570" y="407.2">1/1</text>
</g>
<g font-size="3">
<text x="21.5" y="8.8">1</text>
<text x="70.8" y="8.8">2</text>
<text x="120.8" y="8.8">3</text>
<text x="171.2" y="8.8">4</text>
<text x="220.8" y="8.8">5</text>
<text x="270.8" y="8.8">6</text>
<text x="320.8" y="8.8">7</text>
<text x="371.2" y="8.8">8</text>
<text x="421.3" y="8.8">9</text>
<text x="470.3" y="8.8">10</text>
<text x="521" y="8.8">11</text>
<text x="570.3" y="8.8">12</text>
<text x="16.6" y="36.3">A</text>
<text x="585.6" y="36.3">A</text>
<text x="16.6" y="86.3">B</text>
<text x="585.6" y="86.3">B</text>
<text x="16.3" y="136.3">C</text>
<text x="585.3" y="136.3">C</text>
<text x="16.6" y="186.3">D</text>
<text x="585.6" y="186.3">D</text>
<text x="16.3" y="236.3">E</text>
<text x="585.3" y="236.3">E</text>
<text x="16.3" y="286.3">F</text>
<text x="585.3" y="286.3">F</text>
<text x="16.6" y="336.3">G</text>
<text x="585.6" y="336.3">G</text>
<text x="404.5" y="365.6">Part Material:</text>
<text x="484.5" y="365.6">General tolerances:</text>
<text x="524.5" y="365.6">Scale:</text>
<text x="404.5" y="377.6">Title:</text>
<text x="484.5" y="377.6">Created by:</text>
<text x="544.5" y="377.6">Owner:</text>
<text x="16.6" y="386.3">H</text>
<text x="404.5" y="389.6">Document type:</text>
<text x="484.5" y="389.6">Approved by:</text>
<text x="585.6" y="386.3">H</text>
<text x="404.5" y="401.6">Drawing number:</text>
<text x="484.5" y="401.6">Language:</text>
<text x="504.5" y="401.6">Issue date:</text>
<text x="544.5" y="401.6">Revision:</text>
<text x="564.5" y="401.6">Sheet:</text>
<text x="21.5" y="413.8">1</text>
<text x="70.8" y="413.8">2</text>
<text x="120.8" y="413.8">3</text>
<text x="171.2" y="413.8">4</text>
<text x="220.8" y="413.8">5</text>
<text x="270.8" y="413.8">6</text>
<text x="320.8" y="413.8">7</text>
<text x="371.2" y="413.8">8</text>
<text x="421.3" y="413.8">9</text>
<text x="470.3" y="413.8">10</text>
<text x="521" y="413.8">11</text>
<text x="569.9" y="413.8">A2</text>
</g>
</svg>
